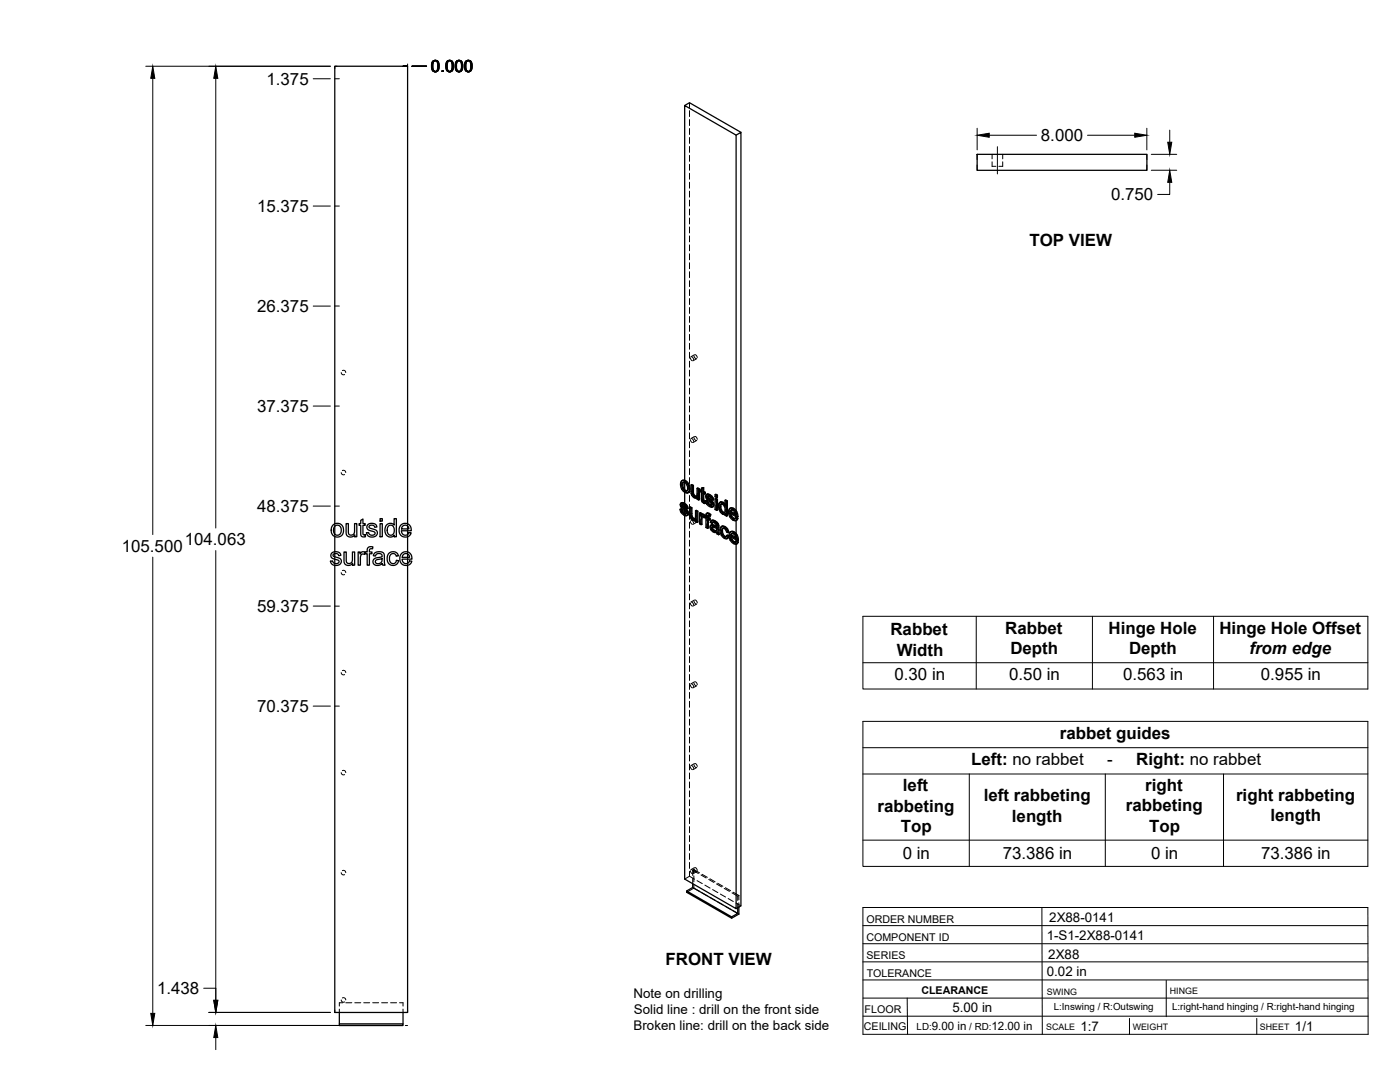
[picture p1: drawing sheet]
<svg xmlns="http://www.w3.org/2000/svg" width="559mm" height="432mm" viewBox="0 0 559 432" stroke-linecap="round" stroke-linejoin="round" font-family="sans-serif">
<!-- layer: Visible -->
<g fill="none" stroke="#000" stroke-width=".51">
<path d="M273.3 42.1l1.9-1.1 20.5 11.8M293.8 53.9l1.9-1.1v308.7l-1.9 1.1M390 61.6h67.8v6.4h-67.8zM272.2 191.8l.8-.2 .7 .2zM272.2 191.8l-.4 .5-.2 1 .5 1.9 1.6 1.5h.7l.5-.3M272.3 193.6l.3 1.5M272.6 195.1l.3-.2 .8 .8-.3 .2zM272.8 192.5l-.2 .9M272.9 194.9l-.3-1.5-.3 .2v-.3l.3-.7 .4-.1 1 .7 .4 1.3-.2 1.4h-.8M273.3 191.6v-149.5l20.5 11.8v149.9M273.3 192.6v2.8M273.3 196.4v4.5"/>
<path d="M273.4 192l1 1a1.93 1.93 0 0 1 1 2M273.7 195.7l.5 .2M273.7 191.8l1.2 1.3M274.6 193.3l.5 1.9 .3-.2-.2 1.2M275.1 195.2l-.2 1.2 .3-.2-.6 .5M275.8 193.5l.7 .4 .3-.2v3.2M276.5 193.9v3.1l.3-.1 .3 .6M276.5 197.1l.3 .6 .3-.2 .4 .4M276.8 197.7l.4 .4h.9M276.8 193.7l-.7-.3-.3 .1v3.1l.3 1.1 .8 .8a.97 .97 0 0 0 1.4 .1v.6l.5 .4M277.2 198.1l.5 .1M278 198.1l-.3 .1"/>
<path d="M278.2 194.9l.6 .4 .4-.2v4.3l-.4 .2v-4.3M278.3 198.6l-.3 .2M279.2 195.1l-.7-.4-.3 .2v2.7l-.5 .6M280 195.5l-.5 .1v.6l.5 .3v3.4l.7 .8 .6 .3 .3-.2-.1-.7-.6 .1M280 194.8l.9-.2v1.5M280.6 194.8v1.5l.3-.2 .6 .3M280.6 196.3l.6 .3 .3-.2v.6l-.3 .2v-.6M280.6 199.8l.6 .2M280.7 200l.8 .1M280.9 194.6l-.9 .2v1.1l-.5-.3M280.9 197v2.6M281.2 197.2l-.6-.4v2.9l.4 .1"/>
<path d="M281.6 199.9l.6 .2M282.1 197.3l1.3 .1M282.3 198.3l.6 .5M282.4 198.6l.2 .3a1.49 1.49 0 0 1 1.6 1l.2 .2M282.4 197.2l-.4 .2M282.5 197.4l.5 .2 .4-.2 .7 .6M282.5 199.9l-.6-.2-.3 .2 .4 1.3 .9 .8a1.24 1.24 0 0 0 1.6 .2M282.6 198.9l1.5 1.4 .3-.2 .4 .7M282.6 198v.1M282.7 198.4l-.1-.3-.3 .2 .1-.2 1 .3 .5 1 .6 .2M282.8 197.2l-.9 .2-.2 .9 .4 .9 1.8 1.8-.1 .7M283 197.6l.8 .6 .3-.2 .5 .7"/>
<path d="M283.8 198.2l.5 .7 .3-.2 .2 .8-.3 .1-.2-.7M285.4 199.1l.3-.2 .7 .3-.4 .2zM285.4 197.4l.3-.2 .7 .4-.4 .2zM285.4 199.1v4.2l.6 .4M285.4 197.4v.8l.6 .4M286.4 199.2v4.3l-.4 .2v-4.3M286.4 197.6v.8l-.4 .2v-.8M289.4 199.7l.6 .3 .3-.1v5.9l-.3 .2v-6M290.3 199.9l-.6-.4-.3 .2v2.1l-.5-.7M133 209.4l1-.5h.9l1.5 .7 .6 1v2.1l-1.1 1.3-1.7 .3-1.4-.8-.6-1.6a2.79 2.79 0 0 1 .8-2.5zM133.5 210.1l1.2-.5 .6 .1 .6 .6 .3 1.8-.9 1.3-1 .2-.9-.7-.3-1.5zM133.6 210v3.2"/>
<path d="M133.6 214.1v6.1M138.2 209h.8l.1 3.7a1.31 1.31 0 0 0 1.7 .7 1.31 1.31 0 0 0 .7-1.6v-2.8h.9v5.2h-.8v-.8a1.86 1.86 0 0 1-2.2 .9 1.86 1.86 0 0 1-1.2-2.1zM144 207.7l.9-.6v1.9h.9v.7h-.9v3.3l.2 .4h.7l.1 .8h-1.3l-.6-.6v-3.9h-.7v-.7h.7zM146.7 209.5l1.7-.6a1.73 1.73 0 0 1 2 1.4l-.8 .1a1.17 1.17 0 0 0-1.1-.9 1.17 1.17 0 0 0-1.2 .9l.4 .4 2.1 .6a1.59 1.59 0 0 1 .7 2 1.59 1.59 0 0 1-2 .9l-1.5-.3-.7-1.4 .9-.1 .2 .6 .6 .5 1.4-.2a.82 .82 0 0 0 .2-1.1 .82 .82 0 0 0-1.1-.3l-1-.3a1.38 1.38 0 0 1-.8-2.2zM151.7 209h.9v5.2h-.9zM151.7 207h.9v1h-.9zM154.3 209.5l1.1-.6a1.86 1.86 0 0 1 1.9 .7v-2.6h.9v7.2h-.8v-.6a2.16 2.16 0 0 1-2.7 .4 2.16 2.16 0 0 1-1.1-2.4zM154.9 210.1l1.3-.5 1 1v2l-.7 .9h-1l-.8-.9-.1-1.5zM160 209.6l1-.7h1.5l1 .7 .5 1 .1 1.2h-3.9l.2 1 .9 .7a1.43 1.43 0 0 0 1.9-1l.9 .1-.4 .9-1 .7h-1.7l-1-.6-.7-1.7 .1-1.2zM160.7 210l.6-.4 1.1 .1 .6 .6 .2 .8h-2.9zM162.7 209v-182.6h-29.1v182.6M162.7 209.9v1.2"/>
<path d="M162.7 211.8v1.5M162.7 214.2v6.1M271.4 203.3l.6 .2M271.9 200.7l1.3 .1M272 203.5l.4-.2 .2 .9-.3 .1zM272.1 201.7l.7 .5M272.2 202l1.1 .7M272.2 200.6l-.4 .2M272.3 204.3l.7 .7h.8M272.3 200.8l.6 .2 .3-.2 .8 .6M272.4 203.3l-.7-.2-.3 .2 .5 1.3 .8 .8a1.23 1.23 0 0 0 1.6 .2M272.4 202.4l1.5 1.3 .3-.2 .5 .7"/>
<path d="M272.5 201.4l-.1 .1M272.5 201.8l-.1-.3-.3 .2 .1-.2 1 .3 .5 1 .6 .3M272.6 200.6l-.9 .3-.2 .8 .4 .9 1.8 1.7-.1 .8M272.9 201l.7 .6 .4-.2 .4 .7M273 205l.6 .1M273.3 205.7v145.1l20.5 11.8v-145.4M273.3 203.9v.9l-.7-.6M273.3 201.9v.7M273.3 202.7l.9 .8M273.6 201.6l.5 .7 .3-.2 .3 .8-.4 .2-.2-.8M273.7 205.1h-.1M273.9 203.7l.4 .6 .4-.1 .1 .7"/>
<path d="M274.3 204.3l.2 .8 .3-.2-.2 .6M274.5 205.1l-.2 .5 .3-.1-.4 .3M275.2 202.4l.7 .4 .3-.2v3.2M275.9 202.8v3.2l.3-.2 .3 .6M275.9 206l.2 .6 .4-.2 .4 .4M276.1 206.6l.5 .4h.9M276.2 202.6l-.7-.3-.3 .1v3.1l.4 1.2 .7 .7a.97 .97 0 0 0 1.4 .1M276.6 207l.6 .2M277.5 207l-.3 .2M277.6 203.8l.6 .4 .4-.2v4.3l-.4 .2v-4.3M277.7 207.5v.7l.5 .3M277.7 207.6l-.2 .1"/>
<path d="M278.6 204l-.7-.4-.3 .2v2.7l-.4 .7M279.2 204.7l.6 .4 .3-.2v.5l.4-.2M279.8 205.1v.6l.7-.5 .4 .1M280 206.4l.2 2.8-.4 .2v-2.2M280.1 204.9l-.6-.3-.3 .1v4.3l.6 .4M280.2 205.4l.7-.1 .6 .4M280.3 206.1v.1M280.6 205.4l.6 .5M281 206.6l-.8-.5-.2 .3 .3-.2-.1 .8M281.2 200.3l.1 .7M281.2 206.5l.6 .3v3.7l.6 .4M281.2 206.5v-.4l-.2 .5"/>
<path d="M281.2 206.5l-.2 .1M282.2 204.9h.9l.6 .4M282.2 200.1l.3-.2 .3 .8-.3 .2zM282.4 206.6l.7 .4 .3-.2v.6l-.3 .2v-.6M282.5 204.7l-.5 .2M282.5 200.9l.6 .6h.9M282.7 207.3v3.4l-.3 .2v-3.8l.7 .5M282.7 205.7v.7M282.8 205.1l.6 .4 .3-.2-.4 .8 .1-.6M282.8 200.7l.7 .7M283.1 204.9l-.6-.2-.5 .3-.2 1.2-.6-.3 .6-.1M283.1 201.5l.7 .2"/>
<path d="M283.3 206.1a.46 .46 0 0 0-.5-.5 .46 .46 0 0 0-.4 .6v.4l.3-.2 .7 .4M283.8 209.6l.8-.2 1.4 .5M283.9 201.7h-.1M284.1 210.7l.2 .6 .3-.2 .5 .5M284.1 200.3l.4 .6 .3-.1 .2 .7M284.2 210.4l-.1 .3 .3-.2 .2 .6M284.2 209.4l-.5 .2M284.3 211.3l.5 .5h1h-1M284.3 210.3l-.1 .1M284.3 207.8l.9 .3 .3-.2 .8 .6M284.4 210.3l.8 .3a.73 .73 0 0 1 .8 .6 .73 .73 0 0 1-.5 .8M284.4 210.3l-.2 .1"/>
<path d="M284.4 210.3v.2M284.5 200.9l.1 .8 .4-.2-.2 .6M284.5 208.4l-.4 .5 .6-.5 1.2 1a.48 .48 0 0 1 0 .8 .48 .48 0 0 1-.7-.3l-.9-.3M284.6 209.4l-1 .3-.2 1 .7 1.2 1.1 .6a.64 .64 0 0 1 1 .5l.6 .4M284.6 201.7l-.1 .5 .3-.1-.5 .3M284.6 207.6l-.7 .2M285.2 208.1l.8 .6 .3-.2 .4 .5M285.5 207.9l-.9-.3-.8 .3-.3 .5 .6 .5M286 208.7l.4 .5 .3-.2 .2 .7M286.4 209.2l.2 .6 .3-.1 .1 2.9M286.6 209.8l.1 3 .3-.2 .1 .6-.3 .2-.1-.6M287.4 202.4l.3 1.4"/>
<path d="M287.5 200.4h1.2l.6 .6M287.7 201.3h.7l.7 .8 .3 1.5-.3 1M287.7 201.3l-.3 1.1 .3-.2 .3 1.4M287.7 203.8l.3-.2 .8 .8-.5 .1zM287.8 201.2l-.1 .1M287.8 200.3l-.5 .2M288 201.2l-.3 1M288.1 212v.2a1.1 1.1 0 0 0 .7 1.3l.6 .5M288.2 210.1l.9 .2 .3-.2 1 1M288.3 213.4l.8 .8h.8M288.4 200.6l.5 .5h.5M288.4 204.6h.7"/>
<path d="M288.5 209.9l-.6 .3M288.6 210.8l-.2 1M288.7 200.4l-.9-.1-.7 .3-.3 .9v1.2l1.1 2.1 1 .5 .5-.2v.6l.6 .3M288.8 204.4l.4 .1M289.1 210.3l.8 .7a1.42 1.42 0 0 1 1 1.4l-.3 .2-.5-1.3M289.4 210.1l-.9-.2-.7 .3-.4 .8v1.1l1 2.1 1 .8h.7M289.4 205.1l-.2 .2M290 213.7l.6 .4M290.6 212.6l-.6-.3-.7-1.2-.8-.3-.4 .4v.8l.3-.2 .3 1.4M290.6 214.1l.4-.1-.2 .5-.7 .5zM291 214l-.7-.5-.5 .8-.7-.1M291.3 202.9h.9a1.88 1.88 0 0 1 1.8 1.3"/>
<path d="M291.5 204.3l2 1.2-.5-1.5-.8-.5-.5 .2-.2 .6 .3-.2 1.7 1M291.5 212.3h.9a1.93 1.93 0 0 1 1.9 1.2M291.7 213.6l2 1.2-.5-1.4-.8-.5-.6 .2-.1 .5 .3-.1 1.7 .9M291.8 205.1l.3 .9M291.8 206.1l.7 .9 .9-.1M292 203.5l-.2 .6M292 215.5l.8 .8h.8M292 214.4l.3 .9M292.2 212.9l-.2 .6M292.5 203.1l1 .9a1.97 1.97 0 0 1 1 2.1M292.5 207l.6 .1M292.7 212.4l1 1a1.78 1.78 0 0 1 1 1.8v.2"/>
<path d="M292.8 216.3l.5 .2M292.8 202.9l-.9-.3-.9 .6-.2 1.5 .3 1.1 .7 1.1 1.2 .9 .8-.1 .7-.8M293 212.2l-.9-.2-.8 .5-.3 1.9 1.1 2.1 1 .6 .7 .1M293.3 207l-.2 .1M293.5 216.4l-.2 .1M293.5 206.7l.7 .4M293.7 204.3l.5 1.9 .3-.1-.3 .1M293.7 216l.7 .5M293.8 206.2v.3M293.8 215.5v.5M293.9 213.7l.5 1.9 .3-.2-.3 .2M294.2 206.4l-2.8-1.5 .4 1.2 .3-.1 .8 .8"/>
<path d="M294.4 215.8l-2.8-1.6 .4 1.3 .3-.2 .8 .9M294.5 206.9l-.7 .8v5.2M294.5 206.9l-.6-.4-.8 .6M294.7 216.3l-.7 .8M294.7 216.3l-.9 .9M294.7 216.3l-.7-.5-.7 .7M132.4 220.7l1.4-.5a1.81 1.81 0 0 1 2.3 1.4l-.9 .2a1.21 1.21 0 0 0-1.1-.9 1.21 1.21 0 0 0-1.2 .8l.3 .4 2.3 .7a1.6 1.6 0 0 1 .6 2 1.6 1.6 0 0 1-2 .9l-1.6-.5-.6-1.2 .9-.2 .3 .8 .6 .3 1.3-.2a.81 .81 0 0 0 .2-1.1 .81 .81 0 0 0-1-.3l-1.1-.3a1.37 1.37 0 0 1-.7-2.3zM133.6 220.9v1.3M133.6 223.2v1.7M137.3 220.3h.9v3.8a1.31 1.31 0 0 0 1.7 .7 1.31 1.31 0 0 0 .8-1.7v-2.8h.9v5.3h-.8v-.8a1.86 1.86 0 0 1-2.3 .8 1.86 1.86 0 0 1-1.2-2.1zM143 220.3h.7v.8a1.27 1.27 0 0 1 2.1-.7l.8-.1v-1.2a1.55 1.55 0 0 1 2.2-.9l-.1 .8a.81 .81 0 0 0-.9 0 .81 .81 0 0 0-.4 .8v.5h1.1v.7h-1.1v4.6h-.8v-4.6h-.8v-.4l-.3 .7-.9-.2-.6 .5-.2 4h-.8zM149.5 220.8l1.6-.6 1.2 .1 .8 .4 .6 4.9h-.9l-.2-.7-1.2 .7h-1.2l-.9-.4-.4-.7a1.74 1.74 0 0 1 2-2l.6-.1a.8 .8 0 0 0 1-.8 .8 .8 0 0 0-1.1-.7l-1 .2-.5 .8-.9-.1z"/>
<path d="M150.1 223.5l2.4-.6a1.59 1.59 0 0 1-.6 1.8 1.59 1.59 0 0 1-1.9-.1l-.2-.5zM155.2 220.9l1-.6h1.5l.8 .4 .5 1-.8 .3a1.47 1.47 0 0 0-2-.9 1.47 1.47 0 0 0-.8 2l.5 1.4 .7 .4 1.1-.2 .5-1.1 .9 .1-.3 1-1 .8-1.3 .1-.8-.3-.8-.8-.4-1.1 .1-1.2zM160.3 220.9l1-.6h1.5l.9 .6 .6 1.1 .1 1.1h-3.9l.2 1 .8 .7a1.43 1.43 0 0 0 2-.9l.8 .3-.4 .8-1 .6h-1.6l-1-.6-.5-.8-.2-1.2 .1-1.2zM161 221.3l.6-.3h1l.6 .5 .3 .9h-3zM162.7 225.6v178.5h-29.1v-178.5M162.7 221v1.4M162.7 223.1v1.7M276.5 352.7v1.5l-2.4 1.4v.5l17.9 10.3v-.5l-17.9-10.3M276.5 354.2l17.9 10.3-2.4 1.4M294.4 362.3v2.2M294.9 362v2.8l-2.9 1.6M135.4 404.1v5.2h25.5v-.7h-25.5"/>
<path d="M160.9 404.1v4.5"/>
</g>
<!-- layer: Hidden -->
<g fill="none" stroke="#000" stroke-width=".4">
<path d="M275.2 41v1.9M275.2 44.2v2.3M275.2 47.7v2.4M275.2 51.3v2.4M275.2 54.9v2.3M275.2 58.4v2.4M275.2 62v2.4M275.2 65.6v2.4M275.2 69.2v2.3M275.2 72.7v2.4M275.2 76.3v2.4M275.2 79.9v2.3"/>
<path d="M396 64.6v1.8h1.5M396 61.6v1.8M400.2 64.6v1.8h-1.5M400.2 61.6v1.8M275.2 83.4v2.4M275.2 87v2.4M275.2 90.6v2.4M275.2 94.1v2.4M275.2 97.7v2.4M275.2 101.3v2.4M275.2 104.9v2.4M275.2 108.4v2.4"/>
<path d="M275.2 112v2.4M275.2 115.6v2.4M275.2 119.1v2.4M275.2 122.7v2.4M275.2 126.3v2.4M275.2 129.9v2.3M275.2 133.4v2.4M275.2 137v2.4M136.2 148.7l.5 .8h.9M136.7 147.9h.9l.4 .8M275.2 140.6v2.4M275.2 144.1v2.4"/>
<path d="M275.2 147.7v2.4M275.2 151.3v2.4M275.2 154.9v2.3M275.2 158.4v2.4M275.6 142.8l.2 .7 .6 .5M276 142.4l.6 .4 .3 .8M277 142l.3 .8 .5 .4M277.2 141.6l-1.4 .8M277.5 141.5l.5 .5 .3 .7M278.1 143.1l-1.4 .9M275.2 162v2.4M275.2 165.6v2.4"/>
<path d="M275.2 169.2v2.3M275.2 172.7v2.4M275.2 176.3v2.4M275.2 179.9v2.3M275.6 175.5l.2 .6 .6 .5M276 175l.6 .4 .3 .8M277 174.6l.3 .8 .5 .4M277.2 174.2l-1.4 .8M277.5 174.2l.5 .4 .3 .7M278.1 175.8l-1.4 .8M136.2 188.6l.5 .8h.9M136.7 187.8l.9 .1 .4 .7"/>
<path d="M271.9 193.1l.5 1.9-.3 .2M272.4 195l1.3 1.3-.3 .2M272.5 191.6l-.9 1.7M272.8 192.5l-.2 .1M272.9 192.4h.8l-.3 .2M273.3 191.6v1M273.3 195.4v1M273.7 192.4l.8 .9-.4 .2M273.7 196.3l.9 .3-.3 .2M274.5 195.8l-.3 .1M274.5 193.3l.3 1.4-.4 .2M274.8 194.7l-.1 .7-.5 .5"/>
<path d="M274.9 196.5l-.3 .1M275.2 183.5v2.3M275.2 187v2.4M275.2 190.6v2.4M275.2 194.2v2.3M275.2 197.7v2.4M276.1 193.4l.1 3.3-.3 .2M276.2 196.7l.2 .7-.3 .1M276.4 197.4l.4 .6-.3 .2M276.8 198l.6 .5-.3 .1M277.4 198.5l.8 .2 .4-.3-.3 .2M278.1 198.1h.1"/>
<path d="M278.1 198.1h-.1M278.3 198l-.4 .2M278.4 198.6h-.1M278.4 197.8l-.3 .3M278.5 194.7v2.7l-.4 .6M278.6 198.4v.7l-.3 .1M278.6 199.1l.6 .3M279.8 196l.5 .3-.3 .2M279.8 195.5v.5l-.3 .2M280 195.5l.3 .2M280.3 196.3v3.4l-.3 .2M280.3 194.6v1.1l-.3 .2"/>
<path d="M280.3 199.7l.3 .5-.3 .1M280.6 196.8l.3-.2v.4M280.9 196.6l.6 .4M281.9 199.7l.5 1.3-.4 .2M282 197.9l.1 .6-.3 .2M282.1 197.4l-.4 .6M282.1 198.5l.4 .7-.3 .1M282.3 197.2l-.5 .4M282.5 198l.3-.2-.2 .2M282.5 199.2l1.6 1.5-.3 .2M282.7 197.9l-.3 .2M282.8 197.8l.6 .2-.3 .2"/>
<path d="M283.4 198l.6 .5-.3 .2M284 198.5l.2 .7-.3 .2M284.2 199.2l.6 .3M285.7 197.2v.9l-.3 .1M285.7 198.9v1.5M285.7 198.1l.7 .3M289.7 199.5v2.1l-.3 .2M133.6 209v1M133.6 213.2v.9M162.7 209v.9M162.7 211.1v.7M162.7 213.3v.9"/>
<path d="M271.7 203.1l.5 1.3-.3 .2M271.8 201.3l.2 .6-.3 .2M271.9 200.8l-.4 .6M272 201.9l.4 .7-.3 .2M272.1 200.6l-.5 .4M272.2 204.4l1.1 1-.3 .1M272.3 201.4l.3-.1-.1 .1M272.4 202.6l1.6 1.5-.3 .2M272.6 201.3l-.4 .2M272.6 201.3l.6 .1-.3 .2M273.2 201.4l.6 .6-.3 .1M273.3 200.9v1"/>
<path d="M273.3 202.6v1.3M273.3 204.7v1M273.3 205.4l.8 .3-.3 .1M273.8 202l.2 .6-.3 .2M274 204.9l-.2 .1M274 204.1l.2 .5-.4 .2M274 204.9l-.3 .2 .3-.2M274 202.6l.7 .3M274.2 204.6l-.2 .3M274.5 205.6l-.4 .1M275.2 201.3v2.4M275.2 204.9v2.4"/>
<path d="M275.2 208.4v2.4M275.2 212v2.4M275.2 215.6v2.4M275.2 219.2v2.4M275.5 202.3l.1 3.3-.3 .2M275.6 208.1l.2 .7 .6 .5M275.6 205.6l.2 .7-.3 .2M275.8 206.3l.4 .6-.3 .2M276 207.6l.6 .4 .3 .8M276.2 206.9l.6 .5-.3 .2M276.8 207.4l.8 .2 .4-.3-.2 .2M277 207.2l.3 .9 .5 .3"/>
<path d="M277.2 206.8l-1.4 .8M277.5 206.8l.5 .4 .3 .8M277.5 207h.1M277.7 206.9l-.4 .2M277.8 206.7l-.3 .3M277.9 203.6v2.8l-.4 .5M278 207.3v.7l-.3 .2M278 208l.6 .3M278.1 208.4l-1.4 .8M279.5 207.3v1.6l-.3 .1M279.5 208.9l.7 .3M279.5 204.6v1.5"/>
<path d="M280.1 205.4v.1M280.2 206.1l.3-.2-.2 .2M280.4 205.2l-.6 .5M280.4 206l-.3 .1M280.5 205.9l.4 .1-.3 .2M280.6 200.2l.5 .4-.3 .2M280.9 206l.4 .4M281.1 200.6l.5 .2M281.2 206.1l.3-.1-.2 .4M281.5 205.7v.1M281.5 206.3l.6 .3-.3 .2M281.5 206l-.2 .4"/>
<path d="M281.5 205.7l-.3 .3M281.8 205.8l.3 .2M282.1 209.1v1.2l-.3 .2M282.1 210.3l.6 .4M282.1 206.6v1.3M282.2 205l-.1 1-.3 .2M282.3 204.7l-.5 .4M282.4 207.1l.3-.2v.4M282.4 201l1.1 1-.3 .1M282.5 205.7l.3-.2-.1 .2M282.7 206.9l.7 .5M282.8 205.5l.4 .1-.3 .2"/>
<path d="M283.2 205.6l.4 .3M283.5 202l.8 .2-.3 .2M283.7 210.1l.4 1.1-.4 .2M283.8 208.3l.6 .4M283.8 209.6l-.4 .7M284 209.5l-.5 .3M284.1 211.2l.9 .9-.3 .2M284.1 207.7l-.6 .7M284.1 201.5h-.1M284.1 201.5l-.2 .2M284.1 200.7l.2 .5-.3 .2M284.2 201.5l-.4 .2"/>
<path d="M284.2 207.6l-.4 .3M284.3 201.2l-.2 .3M284.4 208.4l.4-.1-.3 .1M284.5 210.2l.2-.1zM284.5 210.2l-.2 .1M284.6 210.1l-.4 .2M284.6 202.2h-.3M284.7 210.1l1.6 .5-.3 .2M284.8 208.3l.6 .1-.3 .2M285 212.1l.7 .2-.3 .2M285.4 208.4l.7 .7-.3 .2M285.7 212.3h.7l-.4 .1"/>
<path d="M285.7 201.6v1.6l-.3 .1M285.7 203.2l.7 .3M286 209.9l.3 .1M286 211.7l-.3 .2M286.1 209.1l.2 .7-.3 .2M286.2 211.5l-.4 .3M286.3 210.6l-.1 .9-.3 .2M286.3 209.8l-.3 .4M286.4 212.3l.1 .6-.3 .1M286.5 212.9l.6 .3M287.1 201.8l.2 1.3-.3 .2M287.3 200.7l-.2 1.1-.3 .2"/>
<path d="M287.3 203.1l.6 1.1-.4 .2M287.6 200.4l-.6 .5M287.7 211.4l.5 2-.3 .2M287.9 204.2l.8 .8-.3 .1M287.9 210.3l-.2 1.1-.3 .2M288 201.1h.7l-.3 .2M288 201.1l-.2 .1M288 201.1v.1M288.1 201.1l-.3 .1M288.2 213.4l1.2 1.3-.3 .1M288.2 210l-.6 .5M288.6 210.8l-.2 .1"/>
<path d="M288.7 210.7l.8 .1-.4 .1M288.7 205l.6 .1 .4-.2-.3 .2M288.7 201.1l.8 .8-.4 .2M289.4 201.1l.3 .5M289.4 214.7l1 .1M289.5 210.8l.5 .5-.3 .2M289.5 201.9l.3 1.5-.4 .2M289.5 205.1h-.1M289.7 204.9v.6l-.3 .2M289.7 205.5l.6 .3M289.8 203.4l-.2 .8-.4 .3 .3-.1M290 211.3l.3 .8-.3 .2"/>
<path d="M290 214.1l-.1 .1M290.3 212.1l.6 .3M290.3 213.5l-.6 .8M291.1 204.1l.5 1.9-.3 .2M291.3 213.5l.5 1.9-.4 .2M291.4 204.9l.4-.2v.4M291.6 206l1.3 1.4-.4 .2M291.6 202.7l-.8 1.6M291.6 214.2l.4-.2v.4M291.8 204.7l2.7 1.6M291.8 215.4l1.3 1.3-.3 .2M291.8 212.1l-.8 1.6"/>
<path d="M292 214l2.7 1.6M292 203.5l-.2 .1M292.1 203.4l.7 .1-.3 .1M292.2 212.9h-.2M292.3 212.7l.7 .1-.3 .2M292.8 203.5l.8 .8-.3 .2M292.9 207.4l1 .2-.3 .2M293 212.8l.8 .9-.3 .2M293.4 206.9h.1M293.5 205.1l.4 .2M293.6 206.9l-.3 .1 .2-.1M293.6 216.3h.1"/>
<path d="M293.6 204.3l.3 1-.4 .2M293.7 216.3l-.2 .1M293.7 214.4l.4 .3M293.8 216.2l-.4 .2M293.8 213.7l.3 1-.4 .1M293.8 216v1.2l.3-.2-1-.3M293.8 203.8v2.4M293.8 206.5v1.2M293.8 212.9v2.6M293.9 206.5l-.4 .4M294 215.8l-.3 .5M294.1 207.5l-.2 .1"/>
<path d="M294.3 216.9l-.2 .1M133.6 220.2v.7M133.6 222.2v1M133.6 224.9v.7M136.2 228.5l.5 .8h.9M136.7 227.7l.9 .1 .4 .7M162.7 220.3v.7M162.7 222.4v.7M162.7 224.8v.8M275.2 222.7v2.4M275.2 226.3v2.4M275.2 229.9v2.4"/>
<path d="M275.2 233.4v2.4M275.2 237v2.4M277 239.9l.3 .8 .5 .3M277.2 239.5l-1.4 .8M277.5 239.4l.5 .5 .3 .7M275.2 240.6v2.4M275.2 244.2v2.3M275.2 247.7v2.4M275.2 251.3v2.4M275.2 254.9v2.4M275.2 258.4v2.4M275.6 240.7l.2 .7 .6 .5"/>
<path d="M276 240.3l.6 .4 .3 .7M278.1 241l-1.4 .9M136.2 268.4l.3 .7 1.1 .1M136.7 267.6l.9 .1 .4 .7M275.2 262v2.4M275.2 265.6v2.4M275.2 269.2v2.3M275.2 272.7v2.4M275.2 276.3v2.4M275.2 279.9v2.4M275.6 273.3l.2 .7 .6 .5M276 272.9l.6 .4 .3 .8"/>
<path d="M277 272.5l.3 .8 .5 .4M277.2 272.1l-1.4 .8M277.5 272.1l.5 .4 .3 .7M278.1 273.7l-1.4 .8M275.2 283.5v2.3M275.2 287v2.4M275.2 290.6v2.4M275.2 294.2v2.3M275.2 297.8v2.3M136.2 308.3l.5 .8h.9M136.7 307.6h.9l.4 .7M275.2 301.3v2.4"/>
<path d="M275.2 304.9v2.4M275.2 308.5v2.3M275.2 312v2.4M275.2 315.6v2.4M275.2 319.2v2.4M275.6 306l.2 .7 .6 .4M276 305.5l.6 .4 .3 .8M277 305.1l.3 .9 .5 .3M277.2 304.7l-1.4 .8M277.5 304.7l.5 .4 .3 .8M278.1 306.3l-1.4 .8M275.2 322.7v2.4"/>
<path d="M275.2 326.3v2.4M275.2 329.9v2.4M275.2 333.5v2.4M275.2 337v2.4M136.2 348.3l.5 .7h.9M136.7 347.5h.9l.4 .8M275.2 340.6v2.4M275.2 344.2v2.4M275.2 347.7v2M275.2 349.7l-1.9 1.1M275.2 349.7l2 1.2M275.6 347.5l.2 .7 .6 .5"/>
<path d="M276 347l.6 .5 .3 .7M276.5 350.6v2.1M276.5 347.3l2.3 1.3M276.9 348.4v-1.4l-.4 .3v2.1M276.9 354.4l-2.8 1.7M276.9 349.5v2.4M276.9 353.1v1.3M276.9 347l2.3 1.3M276.9 354.4l2.3 1.3M277 346.7l.3 .8 .5 .4M277.2 346.2l-1.4 .9M277.5 346.2l.5 .4 .3 .8"/>
<path d="M278.1 347.8l-1.4 .9M278.2 351.5l2.1 1.1M279.8 349.2l2.1 1.2M280.2 348.9l2.1 1.2M280.2 356.3l2.1 1.2M281.3 353.2l2.1 1.2M282.9 351l2 1.2M283.4 350.7l2 1.2M283.4 358.1l2 1.2M284.4 355l2.1 1.2M286 352.8l2.1 1.1M286.4 352.5l2.1 1.2"/>
<path d="M286.4 359.9l2.1 1.2M287.5 356.8l2.1 1.2M289.1 354.5l2 1.2M289.5 354.3l2.1 1.2M290.6 358.6l2.1 1.2M292.2 356.3l2.2 1.3 .5-.2M292.6 356.1l2.3 1.3M294.4 357.6v1.7M294.9 357.4v1.7M289.5 361.7l2.1 1.2M292.6 363.5l2.3 1.3M293.7 360.4l2 1.1"/>
<path d="M294.4 360.5v1.8M294.9 360.3v1.7M136.2 399.1l.5 .7h.9M136.7 398.3h.9l.4 .8M135.4 402.7v1.4M136.8 400.2h-1.4v1.3M138 400.2h2.4M141.6 400.2h2.4M145.2 400.2h2.4M148.8 400.2h2.3M152.3 400.2h2.4M155.9 400.2h2.4"/>
<path d="M159.5 400.2h1.4v1.3M160.9 402.7v1.4"/>
</g>
<!-- layer: Reference -->
<g fill="none" stroke="#000" stroke-width=".4">
<path d="M133.6 31.4h1.8M134.5 26.4h-.9v.9M160.9 26.4h1.8M162.7 25.5v.9h-.9M390 61.6v2.1M390 65.8v2.2M457.8 61.6v2.1M457.8 65.8v2.2M133.6 82.2h1.8M133.6 122.1h1.8M133.6 162.1h1.8M133.6 202h1.8"/>
<path d="M133.6 241.9h1.8M133.6 281.8h1.8M133.6 403.1v1h.9M161.8 409.3h.9M162.7 403.1v1h-.9"/>
</g>
<!-- layer: Hidden Narrow -->
<path d="M276.1 196l-.3 .2M278.5 197l-.3 .2M280.3 198.8l-.3 .1M273.3 203.5l-.3 .1M275.5 204.9l-.3 .2M277.9 205.9l-.3 .2M282.1 205.6l-.3 .2M283.5 200.1l-.3 .1M285.3 210.3l-.4 .2M286.3 210.9l-.3 .2" fill="none" stroke="#000" stroke-width=".4"/>
<!-- layer: Visible Narrow -->
<path d="M276.8 196.1l-.3 .2M280.9 199.2l-.3 .1M283.5 199.3l-.3 .2M273.3 202.7l-.3 .2M276.2 205l-.3 .2M282.7 206l-.3 .2M285.2 209.6l-.3 .2M286.9 210.4l-.3 .1M286.9 211.3l-.3 .2" fill="none" stroke="#000" stroke-width=".4"/>
<!-- layer: Titleblock -->
<path d="M344.4 362.2h201.6l.1 50.6h-201.7zM344.4 376.6h201.6M344.4 369.4h201.6M415.9 362.2l.1 50.6M344.4 383.9h201.6M344.4 398.3h201.6M344.4 391.1h201.6M362.1 398.3l.1 14.4M465.5 391.3v14.4M344.4 405.5h201.7M450.8 406.4v6.4M501.6 406.4v6.4" fill="none" stroke="#000" stroke-width=".4"/>
<!-- layer: Custom Tables -->
<path d="M344.4 246h201.6v29h-201.6zM389.7 246v29M436 246v29M484.4 246v29M344.4 264.5h201.6M344.4 287.9h201.6v57.9h-201.6zM344.4 298.4h201.6M344.4 308.9h201.6M386.9 308.9v36.9M441.2 308.9v36.9M488.4 308.9v36.9M344.4 335.3h201.6" fill="none" stroke="#000" stroke-width=".4"/>
<!-- layer: FD_Dimensions -->
<g fill="none" stroke="#000" stroke-width=".4">
<path d="M58.2 26.4h73.7M61 31.3v182M86.1 31.3v179.4M125 31.4h6.9M164.4 26.4h5.9M390 51.2v8.6M394.8 54h18.9M434.1 54h18.8M457.8 51.2v8.6M466.9 51.9v4.9M459.5 61.6h10.2M459.5 67.9h10.2"/>
<path d="M466.9 72.8v4.8h-4.8M125 82.2h6.9M125 122.2h6.9M125 162.1h6.9M86.1 219.7v179.5M125 202h6.9M61 222.3v182.1M125 241.9h6.9M125 281.8h6.9M81.3 394.4h4.8M58.2 409.2h101.8M83.3 404h48.6"/>
<path d="M86.1 414.1v4.8"/>
</g>
<path d="M61 26.4l.8 4.9h-1.6zM86.1 26.4l.8 4.9h-1.6zM390 54l4.8-.8v1.6zM452.9 53.2l4.9 .8-4.9 .8zM466.1 56.8h1.6l-.8 4.8zM466.9 67.9l.8 4.9h-1.6zM85.3 399.2h1.6l-.8 4.8zM60.2 404.4h1.6l-.8 4.8zM86.1 409.2l.8 4.9h-1.6z" fill="#000" stroke="#000" stroke-width=".4"/>
<!-- layer: Smart Centers -->
<path d="M398.1 58.5v10.9" fill="none" stroke="#000" stroke-width=".4"/>
<g font-size="6.7">
<text x="172" y="28.8">0.000</text>
<text x="106.4" y="33.8">1.375</text>
<text x="415.5" y="56.3">8.000</text>
<text x="443.5" y="80">0.750</text>
<text x="102.6" y="84.6">15.375</text>
<text x="410.9" y="98.2">TOP VIEW</text>
<text x="102.6" y="124.5">26.375</text>
<text x="102.6" y="164.4">37.375</text>
<text x="102.6" y="204.3">48.375</text>
<text x="48.6" y="220.2">105.500</text>
<text x="73.7" y="217.6">104.063</text>
<text x="102.6" y="244.2">59.375</text>
<text x="355.4" y="253.6">Rabbet</text>
<text x="401.2" y="252.9">Rabbet</text>
<text x="442.5" y="252.9">Hinge Hole</text>
<text x="486.7" y="252.9">Hinge Hole Offset</text>
<text x="357.9" y="261.6">Width</text>
<text x="403.3" y="261">Depth</text>
<text x="450.6" y="261">Depth</text>
<text x="498.7" y="261">from edge</text>
<text x="357" y="271.4">0.30 in</text>
<text x="402.8" y="271.4">0.50 in</text>
<text x="448.3" y="271.4">0.563 in</text>
<text x="503.3" y="271.4">0.955 in</text>
<text x="102.6" y="284.2">70.375</text>
<text x="423" y="294.8">rabbet guides</text>
<text x="387.6" y="305.4">Left: no rabbet</text>
<text x="441.9" y="305.4">-</text>
<text x="453.5" y="305.4">Right: no rabbet</text>
<text x="360.4" y="315.8">left</text>
<text x="457.1" y="315.8">right</text>
<text x="350.3" y="323.9">rabbeting</text>
<text x="392.7" y="319.8">left rabbeting</text>
<text x="449.4" y="323.8">rabbeting</text>
<text x="493.4" y="319.8">right rabbeting</text>
<text x="403.9" y="327.9">length</text>
<text x="507" y="327.8">length</text>
<text x="359.5" y="331.9">Top</text>
<text x="458.6" y="331.9">Top</text>
<text x="360.3" y="342.9">0 in</text>
<text x="400.2" y="342.9">73.386 in</text>
<text x="459.4" y="342.9">0 in</text>
<text x="503.4" y="342.9">73.386 in</text>
<text x="265.7" y="385.2">FRONT VIEW</text>
<text x="62.7" y="396.7">1.438</text>
</g>
<g font-size="5.3">
<text x="418.8" y="368">2X88-0141</text>
<text x="417.8" y="375.1">1-S1-2X88-0141</text>
<text x="418.4" y="382.5">2X88</text>
<text x="417.8" y="389.5">0.02 in</text>
<text x="252.9" y="398.4">Note on drilling</text>
<text x="253" y="404.9">Solid line : drill on the front side</text>
<text x="380.1" y="404">5.00 in</text>
<text x="252.9" y="411.2">Broken line: drill on the back side</text>
<text x="431.3" y="411.5">1:7</text>
<text x="516.9" y="411.5">1/1</text>
</g>
<g font-size="4.6">
<text x="371.9" y="411.2">9.00 in</text>
<text x="395.8" y="411.2">12.00 in</text>
</g>
<g font-size="4.3">
<text x="345.8" y="368.4">ORDER NUMBER</text>
<text x="345.8" y="375.5">COMPONENT ID</text>
<text x="345.8" y="382.7">SERIES</text>
<text x="345.9" y="389.9">TOLERANCE</text>
<text x="367.7" y="396.7">CLEARANCE</text>
<text x="345.1" y="404.3">FLOOR</text>
<text x="344.8" y="411.1">CEILING</text>
</g>
<g font-size="3.9">
<text x="420.6" y="403.1">L:Inswing / R:Outswing</text>
<text x="467.8" y="403.1">L:right-hand hinging / R:right-hand hinging</text>
<text x="365.9" y="411.2">LD:</text>
<text x="386.9" y="411.2">/ RD:</text>
</g>
<g font-size="3.5">
<text x="417.9" y="397">SWING</text>
<text x="466.9" y="396.9">HINGE</text>
<text x="417.5" y="410.9">SCALE</text>
<text x="452.1" y="410.9">WEIGHT</text>
<text x="502.9" y="410.9">SHEET</text>
</g>
</svg>
